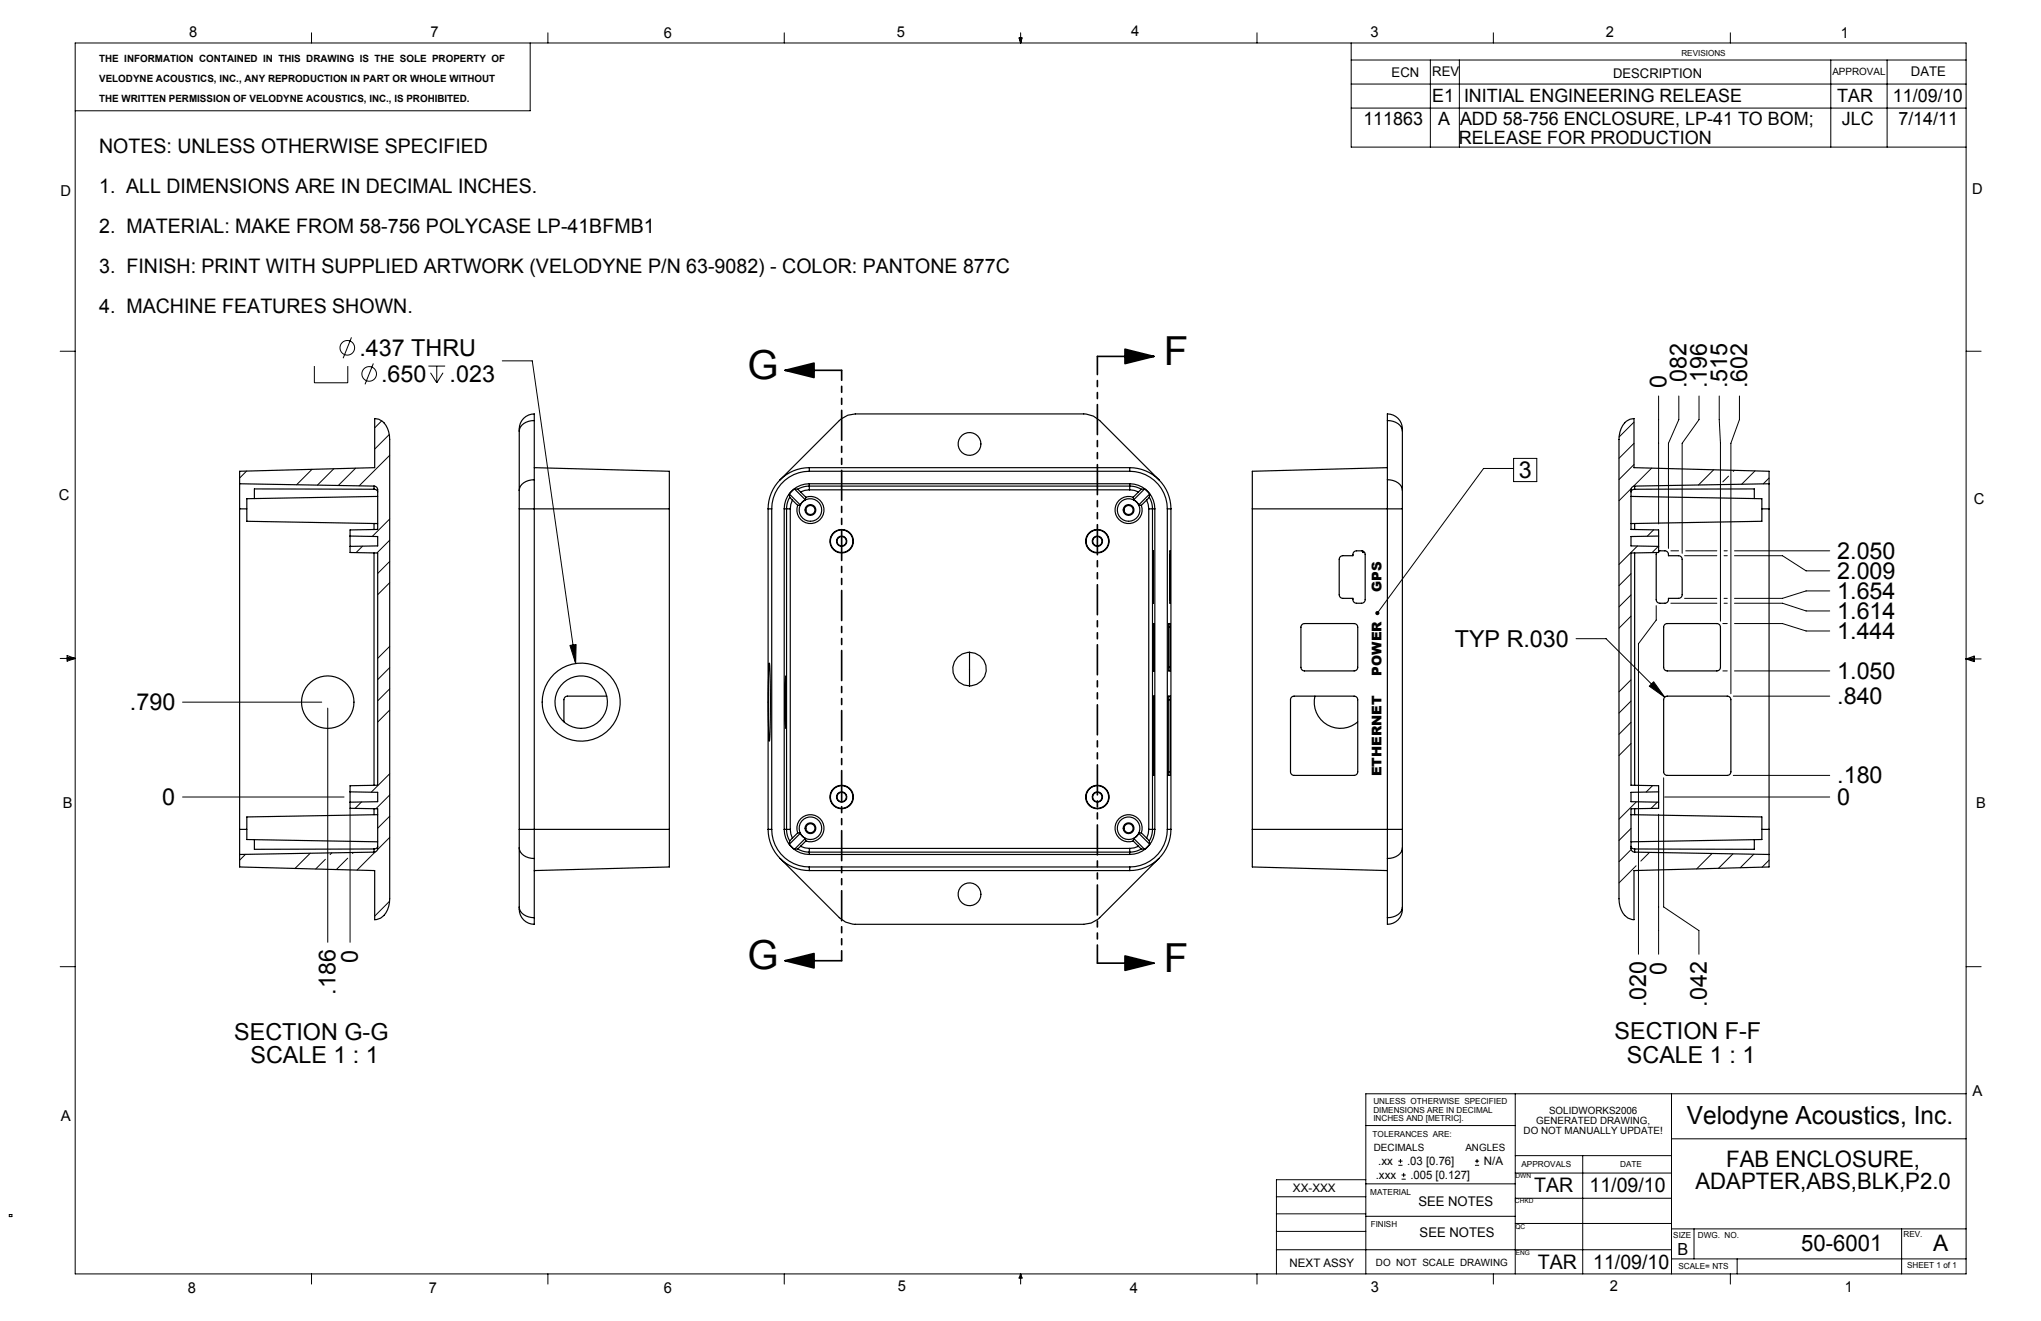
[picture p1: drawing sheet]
<svg xmlns="http://www.w3.org/2000/svg" width="432mm" height="279mm" viewBox="0 0 432 279" stroke-linecap="round" stroke-linejoin="round" font-family="sans-serif">
<g fill="none" stroke="#000" stroke-width=".21">
<path d="M15.9 9.1h400.1v260.3h-400.1zM65.9 6.9v2.2M112.2 9.1v14.3h-96.3M115.9 6.9v2.2M165.9 6.9v2.2M215.6 8h.6l-.3 1.1zM215.7 8l.2 1.1M215.9 6.9v2.2M216.1 8l-.2 1.1M265.9 6.9v2.2M285.9 9.1v22h130.1M285.9 17.8h130.1"/>
<path d="M285.9 12.7h130.1M302.6 12.7v18.4M308.7 12.7v18.4M315.9 6.9v2.2M366.1 6.9v2.2M387.3 12.7v18.4M399.2 12.7v18.4M285.9 22.9h130.1M12.7 74.3h3.2M66.5 77.4v3.6h7.1v-3.6M74.4 71.4l-1.8 4.4M79 76.9l-1.8 4.4"/>
<path d="M90.6 77.4h3.6M91.1 78.8l1.3 2.2M92.4 77.4v3.6M93.7 78.8l-1.3 2.2M106.3 76.3h6.3l9.2 64M416 74.3h3.1M52.2 99.6l-1.5 1.5M66 99.3l-3.3 3.2M70.6 99.1l-3.4 3.5M75.2 99l-3.6 3.7M80.7 89l-1.4 1.5M82.4 91.9l-3.1 3.1"/>
<path d="M82.4 96.3l-6.4 6.5M320.2 97h4.9v4.9h-4.9zM320.2 99.1h-6.3l-22.5 30.6M345.7 89.3l-3.2 3.1M345.7 93.8l-3.2 3.1M345.7 98.3l-3.2 3.1M349.4 99l-3.8 3.9M350.9 83.8v27M355.2 83.8v5l-2.2 5v22.2M359.5 83.8v5l-3.6 5v23.2M362.5 99.4l-3.2 3.2M363.7 83.8v5l.3 5v37.6"/>
<path d="M366.9 99.5l-.2 .2M368 83.8v5l-1.8 5v52.9M371.3 99.6l-2.8 2.8M76.7 115.5l-1.4 1.4M82.4 109.8l-3.6 3.7M82.4 114.3l-2.7 2.7M82.4 118.8l-2.5 2.5M345.1 103.3l-2.6 2.6M346.4 115.5l-3.9 3.9M349.8 112.1l-1.3 1.3M350.8 115.6l-1.3 1.3M353.5 116.5h1.6"/>
<path d="M356.4 117.5h6.8M356.6 116.5h6.6M364.7 117.5h.7M364.7 116.5h.7M365.7 100.7l-1.2 1.2M367 117.5h10.1l5 3.2h5M367 116.5h20.1M374.3 101.1l-1.3 1.2M12.7 139.3h3.2M14.2 139l1.7 .3M14.2 138.7l1.7 .6-1.7 .5zM15.9 139.3l-1.7 .2"/>
<path d="M82.4 136.7l-2.5 2.6M82.4 123.2l-2.5 2.6M120.6 136.5l1.3-.2-.1 4zM333.4 135.1h6.4l12.4 12.4M345.1 121.3l-2.6 2.6M345.1 125.8l-2.6 2.6M345.1 130.3l-2.6 2.6M350.4 128.1v3.1l-3.8 5v65.6M353.5 127.6h9.7M356.4 126.6h6.8M364.5 131.9h.9M364.7 127.6h.7"/>
<path d="M364.7 126.6h.7M367 131.9h10.1l5 1.6h5M367 127.6h10.1l5 1.6h5M387.1 125h-5l-5 1.6h-10.1M416 139.4h3.1M416 139.4l1.7-.6v1.1zM416 139.4l1.7 .2M417.7 139.1l-1.7 .3M38.6 148.5h29.5M69.3 149.8v49.5M82.4 141.2l-2.5 2.5M82.4 145.7l-2.5 2.5"/>
<path d="M82.4 150.2l-2.5 2.5M345.1 143.8l-2.6 2.5M345.1 148.3l-2.6 2.5M345.1 152.8l-2.6 2.5M345.1 157.3l-2.6 2.5M349.9 144.2l2.3 3.3-3.3-2.4zM364.5 141.9h.9M366.7 147.2h20.4M367 141.9h20.1M38.6 168.6h34.2M74.1 170.9v28.4M76.5 169.6l-1.4 1.4"/>
<path d="M82.4 163.7l-3.9 3.9M82.4 168.1l-2.9 3M82.4 172.6l-2.5 2.6M82.4 177.1l-2.5 2.6M345.1 175.2l-2.6 2.6M345.1 179.7l-2.6 2.6M346.1 169.7l-3.6 3.6M349.6 166.2l-1.3 1.3M350.6 169.7l-1.3 1.3M350.9 172.2v29.6M352 164.5v27.3l7.4 5v5M352.2 168.6h34.9"/>
<path d="M366.7 164h20.4M51.9 180.7l-1.2 1.2M65.6 180.5l-3.2 3.2M68.8 181.8l-2 2M70.2 180.4l-.4 .4M73.6 181.5l-2.4 2.4M74.8 180.3l-.2 .2M79.4 180.2l-3.9 3.8M82.4 190.6l-3.1 3.2M346.1 183.1l-3.6 3.6M349 180.3l-1.9 1.8M362.2 180.5l-3.2 3.3"/>
<path d="M366.6 180.6l-3 3.1M371 180.7l-2.8 2.8M374.3 181.9l-1.5 1.5M12.7 204.5h3.2M416 204.5h3.1M289 238.1h31.6M320.6 231.3v38.1M353.6 231.3v38.1M416 231.3h-127v38.1M2 256.9h.5v.4h-.5zM270 253.1h19M270 256.7h19"/>
<path d="M289 257.3h31.6M289 250.4h31.6M289 249.5h-19v19.9M295.8 246.5h.9M295.8 245.6h.9M296.3 245.1v.9M296.5 249.4h.9M296.5 248.5h.9M297 248.1v.9M312 246.5h.9M312 245.6h.9M312.5 245.1v.9"/>
<path d="M320.6 258.8h33M320.6 253.4h33M320.6 248.1h33M320.6 244.4h33M334.8 244.4v25M353.6 259.9h62.4M353.6 240.9h62.4M358.4 259.9v6.4M402.3 259.9v9.5M65.9 269.4v2.2M115.9 269.4v2.2M165.9 269.4v2.2"/>
<path d="M215.9 269.4v2.2M215.9 269.4l.3 .9h-.6zM265.9 269.4v2.2M270 264.3h83.6M270 260.4h19M315.9 269.4v2.2M353.6 266.3h62.4M366.1 269.4v2.2M367.5 266.3v3.1"/>
<circle cx="73.5" cy="73.6" r="1.55"/>
<circle cx="78.1" cy="79.1" r="1.55"/>
</g>
<path d="M166.1 78.3l6.1-1.5v3.1zM166.1 78.3h12M232.2 75.4h11.9M238 73.9l6.1 1.5-6.1 1.5zM166.1 203.2l6.1-1.5v3zM166.1 203.2h12M232.2 203.7h11.9M238 202.2l6.1 1.5-6.1 1.5z" fill="none" stroke="#000" stroke-width=".35"/>
<path d="M232.2 75.4v128.3" fill="none" stroke="#000" stroke-width=".35" stroke-dasharray="6.3 1.3 1.3 1.3 1.3 1.3" stroke-dashoffset="2.5"/>
<path d="M178.1 78.3v124.9" fill="none" stroke="#000" stroke-width=".35" stroke-dasharray="6.3 1.3 1.3 1.3 1.3 1.3" stroke-dashoffset="4.2"/>
<g fill="#000">
<path d="M291.1 129.4a.44 .44 0 0 1 .6-.1 .44 .44 0 0 1 0 .7 .44 .44 0 0 1-.6 0l.3-.3-.3 .3-.1-.3z"/>
<path d="M166.1 78.3l6.1-1.5v3.1zM166.1 203.2l6.1-1.5v3z"/>
<path d="M238 73.9l6.1 1.5-6.1 1.5zM238 202.2l6.1 1.5-6.1 1.5z"/>
<path d="M120.6 136.5l1.2 3.8 .1-4zM349.9 144.2l-1 .9 3.3 2.4z"/>
</g>
<g fill="none" stroke="#000" stroke-width=".25">
<path d="M109.9 91.2v12.5M113 98.9l28.6 .8v7.9M113 88.9a2.83 2.83 0 0 0-3.1 2.3M113 88.9v-1.4a3.2 3.2 0 0 0-3.1 3.7M113 88.9v12.6M171.2 99.7a8 8 0 0 0-7.9 7.9M171.2 98.9a8.7 8.7 0 0 0-6.1 2.6M171.2 99.7h67.8M171.2 98.9v.8M171.2 98.9h67.8M239 99.7a8 8 0 0 1 8 7.9M239 98.9a8.7 8.7 0 0 1 6.2 2.6"/>
<path d="M239 98.9v.8M293.5 98.9l-28.6 .8v7.9M293.5 88.9a2.83 2.83 0 0 1 3.2 2.3M293.5 88.9v-1.3a3.2 3.2 0 0 1 3.2 3.6M293.5 88.9v12.6M296.7 91.2v12.5M50.7 102.3v-2.6l28.6-.8v-10.4a3.6 3.6 0 0 1 3.1 3.6v98a4.8 4.8 0 0 1-1.9 4.1l-1.2 .3v-10.4l-28.6-.7v-2.7M50.7 102.3v5.3M50.7 107.6h1.5M50.7 102.3l28.4 .5M50.7 107.6v67.8M74.1 113.4v2.2"/>
<path d="M74.1 115.6v1.3l5.8 .1v49.1l-5.8 .1v1.3M74.1 113.4l5.8 .1v2l-5.8 .1M79.1 102.8a.79 .79 0 0 1 .8 .8v8.4l-5.8 .1v1.3M79.1 103.5h.2a.65 .65 0 0 1 .6 .6M79.1 102.8v.7M79.1 103.5l-25.3-.1v2.1M79.1 110.7v1.3M79.1 116.9v49.2M79.9 105l-27.7 .5v4.8l27.7 .4M109.9 107.6h3.1M109.9 103.7v3.9M109.9 107.6v67.8"/>
<path d="M113 101.5a2.83 2.83 0 0 0-3.1 2.2M113 101.5v6.1M113 107.6h28.6M113 107.6v67.8M141.6 107.6v67.8M162.5 107.6h.8M162.5 107.6v67.8M163.3 107.6v67.8M165.1 101.5a8.7 8.7 0 0 0-2.6 6.1M165.1 101.5l12.9-12.9 1.4-.8 1.6-.3 48.8 .1 1.5 .4 1.4 .9 12.5 12.6M165.9 107.6v67.8M165.9 107.6h.5"/>
<path d="M166.4 107.6h.8M166.4 107.6v67.8M167 104.5l.1 .7M167 104.5l2.3 2.3M167.1 105.2a4.8 4.8 0 0 0-.7 2.4M167.1 105.2l.5 .6M167.2 107.6v67.8M167.6 105.8l-.3 .9-.1 .9M167.6 105.8l1.2 1.1M168.1 103.4l.7 .1M168.1 103.4l-1.1 1.1M168.1 103.4l2.3 2.3"/>
<path d="M168.8 103.5l.6 .6M169.3 106.8l-.5 .1M169.4 104.1l1.1 1.1M170.4 105.7l-.6 .5-.5 .6M170.5 105.2l-.1 .5M170.5 105.2a2.87 2.87 0 0 1 3.8 2.3 2.87 2.87 0 0 1-3.2 3.2 2.87 2.87 0 0 1-2.3-3.8M171.2 102.3a5.3 5.3 0 0 0-5.3 5.3M171.2 102.8a4.8 4.8 0 0 0-2.4 .7M171.2 102.8v.8M171.2 103.6l-.9 .1-.9 .4M171.2 102.3h67.8M171.2 102.3v.5"/>
<path d="M171.2 102.8h67.8M171.2 103.6h67.8M239 102.3a5.3 5.3 0 0 1 5.3 5.3M239 102.8a4.8 4.8 0 0 1 2.5 .7M239 103.6l1 .1 .9 .4M239 102.8v.8M239 102.3v.5M239.7 105.2l.2 .5M239.7 105.2a2.87 2.87 0 0 0-3.8 2.3 2.87 2.87 0 0 0 3.2 3.2 2.87 2.87 0 0 0 2.4-3.8M239.9 105.7l.6 .5 .4 .6M240.9 104.1l-1.2 1.1M240.9 106.8l.6 .1"/>
<path d="M241.5 103.5l-.6 .6M242.1 103.4l1.1 1.1M242.1 103.4l-.6 .1M242.1 103.4l-2.2 2.3M242.6 105.8l.3 .9 .1 .9M242.6 105.8l-1.1 1.1M243 107.6h.8M243 107.6v67.8M243.2 105.2a4.8 4.8 0 0 1 .6 2.4M243.2 105.2l-.6 .6M243.2 104.5v.7M243.2 104.5l-2.3 2.3"/>
<path d="M243.8 107.6h.5M243.8 107.6v67.8M243.9 117.3v9.5M243.9 117.3h.1M243.9 116.5v.8M243.9 116.5h.1M244.3 107.6v67.8M245.2 101.5a8.7 8.7 0 0 1 2.5 6.1M247 107.6v67.8M247 107.6h.7M247.5 117.3v9.5M247.5 117.3v-.8l.1 .8"/>
<path d="M247.5 117.3h.1M247.6 117.3v9.5M247.7 107.6v67.8M264.9 107.6h28.6M264.9 107.6v67.8M283.6 117.7l.5-.2h2.1a.82 .82 0 0 1 .8-1h1.1a.76 .76 0 0 1 .7 .8v9.5a.76 .76 0 0 1-.7 .8h-1.1a.82 .82 0 0 1-.8-1h-2.1a.76 .76 0 0 1-.8-.8v-7.5zM288.3 116.5v.4h.4M293.5 101.5v6.1M293.5 101.5a2.83 2.83 0 0 1 3.2 2.2M293.5 107.6h3.2M293.5 107.6v67.8M296.7 103.7v3.9"/>
<path d="M296.7 107.6v67.8M345.1 105l27.6 .5v4.8l-27.6 .4M345.8 102.8a.79 .79 0 0 0-.7 .8v8.4l5.8 .1v1.3M345.8 102.8v.7M345.8 103.5h-.1a.65 .65 0 0 0-.6 .6M345.8 103.5l25.3-.1v2.1M345.8 110.7v1.3M345.8 116.9v49.2M350.9 113.4v2.2M350.9 116.5h1.3a.82 .82 0 0 1 .8 1h2.1a.76 .76 0 0 1 .8 .8v7.5a.76 .76 0 0 1-.8 .8h-2.1a.82 .82 0 0 1-.8 1h-1a.76 .76 0 0 1-.8-.8v-9.5l.1-.4M350.9 115.6v1.3l-5.8 .1v49.1l5.8 .1v1.3M350.9 113.4l-5.8 .1v2l5.8 .1"/>
<path d="M372.7 107.6h1.6M374.3 102.3v-2.6l-28.6-.8v-10.4a3.6 3.6 0 0 0-3.1 3.6l-.1 98a4.8 4.8 0 0 0 1.9 4.1l1.3 .3v-10.4l28.6-.7v-2.7M374.3 102.3v5.3M374.3 107.6v67.8M374.3 102.3l-28.5 .5M205.1 138v7.1M205.1 138a3.6 3.6 0 0 1 3.6 3.5 3.6 3.6 0 0 1-3.6 3.6M205.1 138a3.6 3.6 0 0 0-3.5 3.5 3.6 3.6 0 0 0 3.5 3.6M243.9 126.8v.8M243.9 126.8h.1M243.9 127.6h.1M243.9 132.7v-.2a.39 .39 0 0 1 .2-.6v.8"/>
<path d="M243.9 132.7v8.4M243.9 132.7h.2M244.1 132.7v8.4M247.2 132.7l.1-.8h.2l.1 .8M247.2 132.7v8.4M247.2 132.7h.4M247.5 126.8v.8l.1-.8M247.5 126.8h.1M247.6 132.7v8.4M275.5 132.1l.5-.2h10.5a.76 .76 0 0 1 .7 .8v8.4a.76 .76 0 0 1-.7 .8h-10.5a.76 .76 0 0 1-.8-.8v-8.4zM352.2 132.1l.5-.2h10.5a.76 .76 0 0 1 .8 .8v8.4a.76 .76 0 0 1-.8 .8h-10.5a.76 .76 0 0 1-.7-.8v-8.4zM128.4 147.2h-8.3a.76 .76 0 0 0-.8 .8v4.7"/>
<path d="M162.8 140.3l.2 7.7-.2 8.8-.3-8.3zM166.2 143v11.1zM243.9 148v-.1a.36 .36 0 0 1 0-.4 .36 .36 0 0 1 .3-.2v.7M243.9 141.1v.2a.39 .39 0 0 0 .2 .6v-.8M243.9 148v15.2M243.9 148h.3M243.9 141.1h.2M244.2 148v15.2M247.2 148v-.8h.3l.1 .8M247.2 148v15.2M247.2 148h.4M247.2 141.1l.1 .8h.2l.1-.8"/>
<path d="M247.2 141.1h.4M247.6 148v15.2M273.2 147.5l.6-.3h12.7a.76 .76 0 0 1 .7 .8v15.2a.76 .76 0 0 1-.7 .8h-12.7a.76 .76 0 0 1-.8-.8v-15.2zM278.2 147.2a5.6 5.6 0 0 0 2.5 6.1 5.6 5.6 0 0 0 6.5-.6M352.2 147.5l.5-.3h12.7a.76 .76 0 0 1 .8 .8v15.2a.76 .76 0 0 1-.8 .8h-12.7a.76 .76 0 0 1-.7-.8v-15.2zM50.7 175.4v5.3M50.7 175.4h1.5M53.8 177.6v2h25.3M74.1 169.7v1.3l5.8 .1v8.3a.79 .79 0 0 1-.8 .8M74.1 167.5v2.2M74.1 167.5l5.8 .1v2l-5.8 .1M79.1 179.6v.6"/>
<path d="M79.1 171v1.3M79.9 172.3l-27.7 .5v4.8l27.7 .4M79.9 179a.68 .68 0 0 1-.8 .6M109.9 179.3a2.83 2.83 0 0 0 3.1 2.3M109.9 175.4v3.9M109.9 175.4h3.1M109.9 179.3v12.6M113 175.4v6.2M113 175.4h28.6M141.6 175.4v8l-28.6 .7M162.5 175.4a8.7 8.7 0 0 0 2.6 6.2M162.5 175.4h.8"/>
<path d="M163.3 175.4a8 8 0 0 0 7.9 8M165.9 175.4a5.3 5.3 0 0 0 5.3 5.3M165.9 175.4h.5M166.4 175.4a4.8 4.8 0 0 0 .7 2.5M166.4 175.4h.8M167 178.6l1.1 1M167.1 177.9l-.1 .7M167.2 175.4l.1 1 .3 .9M167.6 177.3l-.5 .6M168.8 176.2l.5 .1M168.8 176.2a2.87 2.87 0 0 1 2.3-3.9 2.87 2.87 0 0 1 3.2 3.2 2.87 2.87 0 0 1-3.8 2.4M168.8 176.2l-1.2 1.1"/>
<path d="M168.8 179.6h-.7M168.8 179.6a4.8 4.8 0 0 0 2.4 .6M169.3 176.3l.5 .6 .6 .4M169.3 176.3l-2.3 2.3M169.4 179l-.6 .6M169.4 179l.9 .3 .9 .1M170.4 177.3l.1 .6M170.4 177.3l-2.3 2.3M170.5 177.9l-1.1 1.1M171.2 179.4v.8M171.2 179.4h67.8M239 179.4v.8"/>
<path d="M239.7 177.9l1.2 1.1M239.9 177.3l-.2 .6M239.9 177.3l2.2 2.3M240.9 179l.6 .6M240.9 179l-.9 .3-1 .1M240.9 176.3l-.4 .6-.6 .4M240.9 176.3l2.3 2.3M241.5 179.6a4.8 4.8 0 0 1-2.5 .6M241.5 179.6h.6M241.5 176.2l-.6 .1M241.5 176.2a2.87 2.87 0 0 0-2.4-3.9 2.87 2.87 0 0 0-3.2 3.2 2.87 2.87 0 0 0 3.8 2.4M241.5 176.2l1.1 1.1"/>
<path d="M242.6 177.3l.6 .6M243 175.4l-.1 1-.3 .9M243 175.4h.8M243.2 177.9v.7M243.2 178.6l-1.1 1M243.8 175.4a4.8 4.8 0 0 1-.6 2.5M243.8 175.4h.5M243.9 163.2v.2a.36 .36 0 0 0 .3 .6v-.8M243.9 163.2h.3M244.3 175.4a5.3 5.3 0 0 1-5.3 5.3M247 175.4a7.9 7.9 0 0 1-8 8M247 175.4h.7"/>
<path d="M247.2 163.2v.8h.3l.1-.8M247.2 163.2h.4M247.7 175.4a8.7 8.7 0 0 1-2.5 6.2M264.9 175.4v8l28.6 .7M264.9 175.4h28.6M293.5 175.4v6.2M293.5 175.4h3.2M296.7 179.3a2.83 2.83 0 0 1-3.2 2.3M296.7 175.4v3.9M296.7 179.3v12.6M345.1 172.3l27.6 .5v4.8l-27.6 .4M345.1 179a.68 .68 0 0 0 .7 .6"/>
<path d="M345.8 179.6v.6M345.8 171v1.3M350.9 169.7v1.3l-5.8 .1v8.3a.79 .79 0 0 0 .7 .8M350.9 167.5v2.2M350.9 167.5l-5.8 .1v2l5.8 .1M371.1 177.6v2h-25.3M372.7 175.4h1.6M374.3 175.4v5.3M79.1 180.2l-28.4 .5M109.9 191.9a2.83 2.83 0 0 0 3.1 2.2M109.9 191.9a3.2 3.2 0 0 0 3.1 3.6v-1.4M113 181.6v12.5"/>
<path d="M165.1 181.6a8.7 8.7 0 0 0 6.1 2.5M165.1 181.6l12.5 12.5 1.3 .9 2.1 .5h48.3l1.6-.3 1.8-1.1 12.5-12.5M171.2 183.4h67.8M171.2 180.7h67.8M171.2 180.2v.5M171.2 183.4v.7M171.2 180.2h67.8M171.2 184.1h67.8M239 180.2v.5M239 183.4v.7M245.2 181.6a8.7 8.7 0 0 1-6.2 2.5M293.5 181.6v12.5"/>
<path d="M296.7 191.9a2.83 2.83 0 0 1-3.2 2.2M296.7 191.9a3.2 3.2 0 0 1-3.2 3.6v-1.4M345.8 180.2l28.5 .5"/>
<circle cx="205.1" cy="93.9" r="2.41"/>
<circle cx="171.5" cy="107.9" r=".96"/>
<circle cx="171.5" cy="107.9" r="2.39"/>
<circle cx="171.5" cy="107.9" r="1.14"/>
<circle cx="178.1" cy="114.5" r="2.39"/>
<circle cx="178.1" cy="114.5" r=".99"/>
<circle cx="178.1" cy="114.5" r="1.09"/>
<circle cx="178.1" cy="114.5" r="2.49"/>
<circle cx="232.2" cy="114.5" r="2.39"/>
<circle cx="232.2" cy="114.5" r=".99"/>
<circle cx="232.2" cy="114.5" r="1.09"/>
<circle cx="232.2" cy="114.5" r="2.49"/>
<circle cx="238.8" cy="107.9" r=".96"/>
<circle cx="238.8" cy="107.9" r="2.39"/>
<circle cx="238.8" cy="107.9" r="1.14"/>
<circle cx="69.3" cy="148.5" r="5.5"/>
<circle cx="123" cy="148.5" r="5.5"/>
<circle cx="123" cy="148.5" r="8.3"/>
<circle cx="171.5" cy="175.2" r=".96"/>
<circle cx="171.5" cy="175.2" r="2.39"/>
<circle cx="171.5" cy="175.2" r="1.14"/>
<circle cx="178.1" cy="168.6" r="2.39"/>
<circle cx="178.1" cy="168.6" r=".99"/>
<circle cx="178.1" cy="168.6" r="1.09"/>
<circle cx="178.1" cy="168.6" r="2.49"/>
<circle cx="232.2" cy="168.6" r="2.39"/>
<circle cx="232.2" cy="168.6" r=".99"/>
<circle cx="232.2" cy="168.6" r="1.09"/>
<circle cx="232.2" cy="168.6" r="2.49"/>
<circle cx="238.8" cy="175.2" r=".96"/>
<circle cx="238.8" cy="175.2" r="2.39"/>
<circle cx="238.8" cy="175.2" r="1.14"/>
<circle cx="205.1" cy="189.1" r="2.41"/>
</g>
<g font-size="8.5">
<text x="246.2" y="77.2">F</text>
<text x="158.2" y="80.2">G</text>
<text x="158.2" y="205.1">G</text>
<text x="246.2" y="205.6">F</text>
</g>
<text font-size="5.3" x="356.9" y="237.7">Velodyne Acoustics, Inc.</text>
<g font-size="4.9">
<text x="76" y="75.2">.437 THRU</text>
<text x="80.6" y="80.7">.650</text>
<text x="95.1" y="80.7">.023</text>
<text x="352.6" y="82.2" transform="rotate(-90 352.6 82.2)">0</text>
<text x="356.8" y="82.2" transform="rotate(-90 356.8 82.2)">.082</text>
<text x="361.1" y="82.2" transform="rotate(-90 361.1 82.2)">.196</text>
<text x="365.4" y="82.2" transform="rotate(-90 365.4 82.2)">.515</text>
<text x="369.7" y="82.2" transform="rotate(-90 369.7 82.2)">.602</text>
<text x="321.3" y="101">3</text>
<text x="388.7" y="118.2">2.050</text>
<text x="388.7" y="122.4">2.009</text>
<text x="388.7" y="130.9">1.614</text>
<text x="388.7" y="126.6">1.654</text>
<text x="307.8" y="136.7">TYP R.030</text>
<text x="388.7" y="135.1">1.444</text>
<text x="388.7" y="143.6">1.050</text>
<text x="388.7" y="148.9">.840</text>
<text x="27.5" y="150.2">.790</text>
<text x="388.7" y="165.7">.180</text>
<text x="34.3" y="170.2">0</text>
<text x="388.7" y="170.2">0</text>
<text x="75.7" y="203.6" transform="rotate(-90 75.7 203.6)">0</text>
<text x="352.6" y="206.1" transform="rotate(-90 352.6 206.1)">0</text>
<text x="71" y="210.4" transform="rotate(-90 71 210.4)">.186</text>
<text x="348.3" y="213" transform="rotate(-90 348.3 213)">.020</text>
<text x="361.1" y="213" transform="rotate(-90 361.1 213)">.042</text>
<text x="49.6" y="219.9">SECTION G-G</text>
<text x="341.6" y="219.8">SECTION F-F</text>
<text x="53" y="224.8">SCALE 1 : 1</text>
<text x="344.2" y="224.8">SCALE 1 : 1</text>
</g>
<g font-size="4.8">
<text x="358.7" y="251.4">ADAPTER,ABS,BLK,P2.0</text>
<text x="365.2" y="246.9">FAB ENCLOSURE,</text>
<text x="381.1" y="264.6">50-6001</text>
<text x="409" y="264.6">A</text>
</g>
<g font-size="4.2">
<text x="21" y="32.4">NOTES: UNLESS OTHERWISE SPECIFIED</text>
<text x="21" y="40.9">1. ALL DIMENSIONS ARE IN DECIMAL INCHES.</text>
<text x="21" y="49.3">2. MATERIAL: MAKE FROM 58-756 POLYCASE LP-41BFMB1</text>
<text x="21" y="57.8">3. FINISH: PRINT WITH SUPPLIED ARTWORK (VELODYNE P/N 63-9082) - COLOR: PANTONE 877C</text>
<text x="21" y="66.3">4. MACHINE FEATURES SHOWN.</text>
<text x="324.6" y="252.2">TAR</text>
<text x="336.3" y="252.2">11/09/10</text>
<text x="325.4" y="268.3">TAR</text>
<text x="337.1" y="268.3">11/09/10</text>
</g>
<g font-size="3.9">
<text x="303" y="21.6">E1 INITIAL ENGINEERING RELEASE</text>
<text x="388.7" y="21.5">TAR</text>
<text x="400.5" y="21.5">11/09/10</text>
<text x="288.4" y="26.5">111863</text>
<text x="304.3" y="26.5">A ADD 58-756 ENCLOSURE, LP-41 TO BOM;</text>
<text x="389.7" y="26.4">JLC</text>
<text x="401.6" y="26.4">7/14/11</text>
<text x="308.6" y="30.4">RELEASE FOR PRODUCTION</text>
</g>
<text font-size="3.5" x="354.9" y="265.5">B</text>
<g font-size="3.2">
<text x="40" y="7.8">8</text>
<text x="91.1" y="7.9">7</text>
<text x="140.4" y="8.1">6</text>
<text x="189.8" y="7.8">5</text>
<text x="239.3" y="7.6">4</text>
<text x="289.9" y="7.8">3</text>
<text x="339.7" y="7.8">2</text>
<text x="389.5" y="8.1">1</text>
<text x="12.8" y="41.5">D</text>
<text x="417.3" y="41.1">D</text>
<text x="12.4" y="105.7">C</text>
<text x="417.6" y="106.5">C</text>
<text x="13.3" y="170.9">B</text>
<text x="418.1" y="170.8">B</text>
<text x="417.3" y="231.9">A</text>
<text x="12.9" y="237.2">A</text>
<text x="39.7" y="273.5">8</text>
<text x="90.7" y="273.4">7</text>
<text x="140.4" y="273.4">6</text>
<text x="189.9" y="273.1">5</text>
<text x="239" y="273.5">4</text>
<text x="290" y="273.4">3</text>
<text x="340.5" y="273.1">2</text>
<text x="390.3" y="273.2">1</text>
</g>
<g font-size="2.8">
<text x="294.4" y="16.2">ECN</text>
<text x="303" y="16.1">REV</text>
<text x="341.3" y="16.5">DESCRIPTION</text>
<text x="404.3" y="16.1">DATE</text>
<text x="292.3" y="125.2" transform="rotate(-90 292.3 125.2)">GPS</text>
<text x="292.3" y="142.9" transform="rotate(-90 292.3 142.9)">POWER</text>
<text x="292.3" y="164.2" transform="rotate(-90 292.3 164.2)">ETHERNET</text>
<text x="300.1" y="255">SEE NOTES</text>
<text x="300.3" y="261.7">SEE NOTES</text>
</g>
<g font-size="2.5">
<text x="291.1" y="249.4">.xxx</text>
<text x="291.6" y="246.4">.xx</text>
<text x="297.7" y="246.4">.03 [0.76]</text>
<text x="298.4" y="249.4">.005 [0.127]</text>
<text x="313.9" y="246.4">N/A</text>
<text x="273.5" y="252.2">XX-XXX</text>
<text x="272.8" y="267.9">NEXT ASSY</text>
</g>
<g font-size="2.1">
<text x="21" y="13.2">THE INFORMATION CONTAINED IN THIS DRAWING IS THE SOLE PROPERTY OF</text>
<text x="21" y="17.4">VELODYNE ACOUSTICS, INC., ANY REPRODUCTION IN PART OR WHOLE WITHOUT</text>
<text x="387.7" y="15.9">APPROVAL</text>
<text x="21" y="21.7">THE WRITTEN PERMISSION OF VELODYNE ACOUSTICS, INC., IS PROHIBITED.</text>
<text x="322.3" y="239.9">DO NOT MANUALLY UPDATE!</text>
<text x="325" y="237.8">GENERATED DRAWING,</text>
<text x="327.7" y="235.7">SOLIDWORKS2006</text>
<text x="290.7" y="243.4">DECIMALS</text>
<text x="310" y="243.4">ANGLES</text>
<text x="291.1" y="267.8">DO NOT SCALE DRAWING</text>
</g>
<g font-size="1.8">
<text x="355.7" y="11.8">REVISIONS</text>
<text x="290.5" y="233.6">UNLESS OTHERWISE SPECIFIED</text>
<text x="290.5" y="235.3">DIMENSIONS ARE IN DECIMAL</text>
<text x="290.5" y="237.1">INCHES AND [METRIC].</text>
<text x="290.4" y="240.5">TOLERANCES ARE:</text>
<text x="321.9" y="246.8">APPROVALS</text>
<text x="342.8" y="246.9">DATE</text>
<text x="289.9" y="252.7">MATERIAL</text>
<text x="290" y="259.6">FINISH</text>
<text x="354" y="261.9">SIZE</text>
<text x="359.2" y="261.8">DWG. NO.</text>
<text x="402.7" y="261.6">REV.</text>
<text x="355.1" y="268.4">SCALE= NTS</text>
<text x="403.5" y="268.3">SHEET 1 of 1</text>
</g>
<g font-size="1.4">
<text x="320.6" y="249.2">DWN</text>
<text x="320.5" y="254.5">CHKD</text>
<text x="320.6" y="259.9">QC</text>
<text x="320.7" y="265.5">ENG</text>
</g>
</svg>
